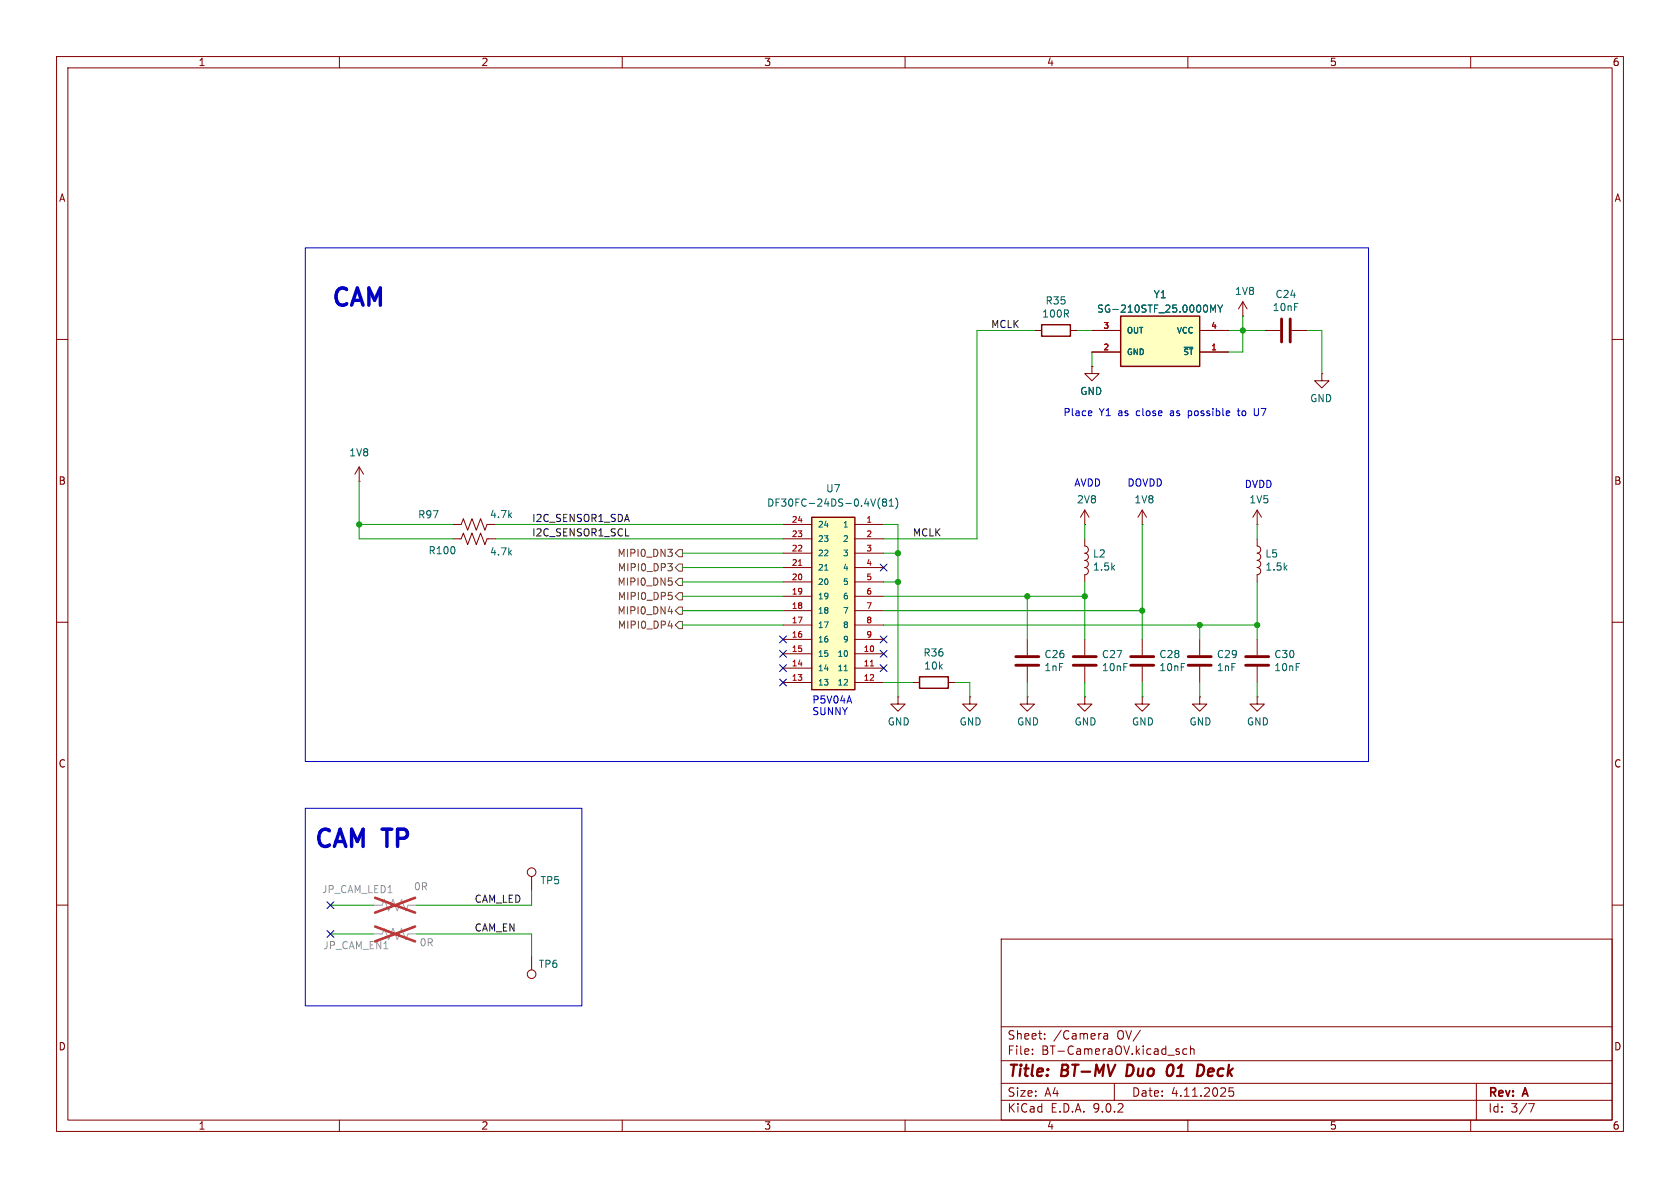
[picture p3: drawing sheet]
<svg xmlns="http://www.w3.org/2000/svg" width="297mm" height="210mm" viewBox="0 0 297 210" stroke-linecap="round" stroke-linejoin="round" font-family="sans-serif">
<g fill="none" stroke="#840000" stroke-width=".18">
<path d="M10 10h277v190h-277zM12 12h273v186h-273zM60 10v2M110 10v2M160 10v2M210 10v2M260 10v2M223.5 58.4h2.8M228.3 58.4h2.8M10 60h2M233.7 66v1.3h-1.3l1.3 1.3 1.2-1.3h-1.2M233.7 66h.1"/>
<path d="M285 60h2M80 95.3h1.5l.4-1.1 .8 2.1 .7-2.1 .8 2.1 .8-2.1 .7 2.1 .4-1h1.5M191.8 95.3v1.2a.64 .64 0 0 1 .6 .7 .64 .64 0 0 1-.6 .6 .64 .64 0 0 1 .6 .6 .64 .64 0 0 1-.6 .7M191.8 99.1a.64 .64 0 0 1 .6 .6 .64 .64 0 0 1-.6 .6 .64 .64 0 0 1 .6 .7 .64 .64 0 0 1-.6 .6v1.3M191.8 92.7h.1M191.8 90.2v2.5M191.8 90.2l-.8 1.2M191.8 90.2l.7 1.2M201.9 92.7h.1M201.9 90.2l-.7 1.2M201.9 90.2l.8 1.2M201.9 90.2v2.5"/>
<path d="M222.2 92.7h.1M222.2 90.2l-.7 1.2M222.2 90.2l.8 1.2M222.2 90.2v2.5M10 110h2M181.6 113v2.8M181.6 117.9v2.8M191.8 113v2.8M191.8 117.9v2.8M201.9 113v2.8M201.9 117.9v2.8M212.1 113v2.8"/>
<path d="M212.1 117.9v2.8M222.2 113v2.8M222.2 117.9v2.8M285 110h2M161.3 120.7h1.3M167.6 120.7h1.3M171.4 123.2v1.3h1.3l-1.3 1.2-1.2-1.2h1.2M171.4 123.2h.1M181.6 123.2v1.3h1.3l-1.3 1.2-1.3-1.2h1.3M181.6 123.2h.1M191.8 123.2v1.3h1.2l-1.2 1.2-1.3-1.2h1.3M191.8 123.2h.1"/>
<path d="M201.9 123.2v1.3h1.3l-1.3 1.2-1.2-1.2h1.2M201.9 123.2h.1M212.1 123.2v1.3h1.3l-1.3 1.2-1.3-1.2h1.3M212.1 123.2h.1M222.2 123.2v1.3h1.3l-1.3 1.2-1.2-1.2h1.2M222.2 123.2h.1M94 154.9v2.6M10 160h2M94 168.9v2.6M177 166h108v32h-108zM285 160h2M60 198v2"/>
<path d="M110 198v2M160 198v2M177 194.5h108M177 191.5h108M177 187.5h108M177 181.5h108M182.5 186.3v.1M182.5 185.5v.1M184.7 183.6v.1M184.7 182.8v.1M195.2 182.8h.5l.1 .9M195.8 183.1h-.5a.29 .29 0 0 0-.2 .3 .29 .29 0 0 0 .2 .3l.5-.1"/>
<path d="M197 191.5v3M208.3 185.9l.2 .2-.2 .3M208.3 185.4l.2 .1M209.8 185.5l-.4-.1-.3 .3v.4l.1 .2h.6M210 198v2M210.5 185.5l.2-.1 .3 .1 .1 .9M210.5 184.9v1.5M218 192.3h-.7l-.1 .7 .3-.1h.5l.1 .3-.1 .5-.2 .1-.6-.1M260 198v2M261 191.5v6.5M270.2 195.1h1l-.6 1.5"/>
<circle cx="94" cy="154.2" r=".76"/>
<circle cx="94" cy="172.2" r=".76"/>
</g>
<path d="M199.4 188.2l-.3 2h.5M207.3 189.8l-.2 .2a.48 .48 0 0 1-.6 .1M207.3 188.3a.51 .51 0 0 0-.8 .3M211.8 188.2h.5a1.08 1.08 0 0 1 .6 1.1 1.08 1.08 0 0 1-.8 .9h-.5" fill="none" stroke="#840000" stroke-width=".4"/>
<path d="M226.6 56.4v4.1M228.1 56.4v4.1M179.6 116.1h4M179.6 117.6h4M189.7 116.1h4.1M189.7 117.6h4.1M199.9 116.1h4.1M199.9 117.6h4.1M210.1 116.1h4M210.1 117.6h4M220.2 116.1h4.1M220.2 117.6h4.1" fill="none" stroke="#840000" stroke-width=".51"/>
<path d="M66 160h1.6l.3-1 .8 2 .8-2 .7 2 .8-2 .8 2 .3-1h1.6M66 165.1h1.6l.3-1 .8 2 .8-2 .7 2 .8-2 .8 2 .3-1h1.6" fill="none" stroke="#a1a1a1" stroke-width=".18"/>
<path d="M66.3 158.7l7.1 2.6M73.4 158.7l-7.1 2.6M66.3 163.8l7.1 2.6M73.4 163.8l-7.1 2.6" fill="none" stroke="#e12e31" stroke-width=".46"/>
<path d="M162.6 119.6h5v2.1h-5z" fill="none" stroke="#840000" stroke-width=".25"/>
<path d="M143.5 91.4h7.6v30.5h-7.6z" fill="#ffffc2"/>
<path d="M143.5 91.4h7.6v30.5h-7.6z" fill="none" stroke="#840000" stroke-width=".25"/>
<g fill="none" stroke="#840000" stroke-width=".18">
<path d="M219.7 55.9h.1M219.7 53.3l-.8 1.3M219.7 53.3l.8 1.3M219.7 53.3v2.6M138.4 92.7h5.1M138.4 95.3h5.1M138.4 97.8h5.1M151.1 92.7h5.1M151.1 95.3h5.1M151.1 97.8h5.1M222.2 95.3v1.2a.63 .63 0 0 1 .7 .7 .63 .63 0 0 1-.7 .6M222.2 97.8a.63 .63 0 0 1 .7 .6 .63 .63 0 0 1-.7 .7 .64 .64 0 0 1 .7 .6 .64 .64 0 0 1-.7 .6 .64 .64 0 0 1 .7 .7 .64 .64 0 0 1-.7 .6v1.3"/>
<path d="M138.4 100.3h5.1M138.4 102.9h5.1M138.4 105.4h5.1M138.4 108h5.1M138.4 110.5h5.1M138.4 113h5.1M138.4 115.6h5.1M138.4 118.1h5.1M151.1 100.3h5.1M151.1 102.9h5.1M151.1 105.4h5.1M151.1 108h5.1"/>
<path d="M151.1 110.5h5.1M151.1 113h5.1M151.1 115.6h5.1M151.1 118.1h5.1M138.4 120.7h5.1M151.1 120.7h5.1M158.7 123.2v1.3h1.3l-1.3 1.2-1.2-1.2h1.2M158.7 123.2h.1"/>
</g>
<path d="M155.6 88a1.46 1.46 0 0 0 0 2M156.2 88.8l-.2-.3 .2-.3h.3l.2 .3-.2 .3M156.2 88.8l-.2 .2 .1 .4 .1 .1 .4-.1 .1-.2v-.2l-.2-.2M156.2 88.8h.3M157.2 89.5h.7M157.2 88.6l.4-.4v1.3M158.4 88a1.46 1.46 0 0 1 0 2M145.8 100.8h.6M149.2 118.6h.6" fill="none" stroke="#006464" stroke-width=".18"/>
<path d="M141.2 99.9h.5M153.9 117.7h.5" fill="none" stroke="#a90000" stroke-width=".18"/>
<path d="M198.1 55.9h14v8.9h-14z" fill="#ffffc2"/>
<path d="M184.1 57.4h5.1v2h-5.1zM198.1 55.9h14v8.9h-14z" fill="none" stroke="#840000" stroke-width=".25"/>
<g fill="none" stroke="#840000" stroke-width=".18">
<path d="M182.9 58.4h1.2M189.2 58.4h1.3M193 58.4h5.1M212.1 58.4h5.1M193 64.8v1.2h-1.2l1.2 1.3 1.3-1.3h-1.3M193 64.8h.1M193 62.2h5.1M212.1 62.2h5.1M63.5 85.1h.1M63.5 82.6l-.8 1.2M63.5 82.6l.8 1.2M63.5 82.6v2.5"/>
<path d="M80 92.7h1.5l.4-1 .8 2 .7-2 .8 2 .8-2 .7 2 .4-1h1.5"/>
</g>
<path d="M214 55.2v-1.3l.4 .9 .5-.9v1.3M215.3 53.9l.4 .7M215.7 54.6v.6M216.1 53.9l-.4 .7M209.3 61.4h1.6" fill="none" stroke="#006464" stroke-width=".18"/>
<g fill="none" stroke="#725600" stroke-width=".18">
<path d="M118.1 99.6h.7l-.4 .5M118.1 97.1h.7l-.4 .5M118.7 97.6l.1 .2-.1 .5M120 99.7h.6v1.3h-.6l-.6-.7zM120 97.2h.6v1.2h-.6l-.6-.6zM118.1 108.1h.8M118.1 110.6h.8M118.2 102.2h.6M118.2 104.7h.6M118.6 105.2l.2 .2v.3l-.2 .3M118.7 102.7l.1 .2-.1 .5M118.7 100.2l.1 .2-.1 .4"/>
<path d="M119.4 105.4l.6-.6h.6v1.2h-.6zM120 102.2h.6v1.3h-.6l-.6-.6zM120 107.3h.6v1.3h-.6l-.6-.6zM120 109.9h.6v1.2h-.6l-.6-.6z"/>
</g>
<path d="M110.6 94.7h.6" fill="none" stroke="#0f0f0f" stroke-width=".18"/>
<g fill="none" stroke="#009600" stroke-width=".18">
<path d="M182.9 58.4h-10.2v36.9h-16.5M190.5 58.4h2.5M217.2 58.4h6.3M219.7 55.9v6.3h-2.5M231.1 58.4h2.6v7.6M193 62.2v2.6M63.5 92.7h16.5M63.5 85.1v10.2h16.5M87.6 92.7h50.8M87.6 95.3h50.8M120.6 97.8h17.8M156.2 92.7h2.5v30.5"/>
<path d="M156.2 97.8h2.5M191.8 92.7v2.6M201.9 92.7v20.3M222.2 92.7v2.6M120.6 105.4h17.8M120.6 110.5h17.8M120.6 108h17.8M120.6 102.9h17.8M120.6 100.3h17.8M156.2 105.4h35.6M156.2 110.5h66M156.2 108h45.7"/>
<path d="M156.2 102.9h2.5M181.6 105.4v7.6M191.8 102.9v10.1M212.1 110.5v2.5M222.2 102.9v10.1M156.2 120.7h5.1M168.9 120.7h2.5v2.5M181.6 120.7v2.5M191.8 120.7v2.5M201.9 120.7v2.5M212.1 120.7v2.5M222.2 120.7v2.5"/>
<path d="M94 157.5v2.5h-20.3M58.4 165.1h7.6M58.4 160h7.6M73.7 165.1h20.3v3.8"/>
</g>
<g fill="none" stroke="#000084" stroke-width=".18">
<path d="M155.6 99.7l1.2 1.2M156.8 99.7l-1.2 1.2M137.8 115l1.2 1.2M137.8 117.5l1.2 1.2M137.8 112.4l1.2 1.2M139 115l-1.2 1.2M139 117.5l-1.2 1.2M139 112.4l-1.2 1.2M155.6 117.5l1.2 1.2M155.6 112.4l1.2 1.2M155.6 115l1.2 1.2M156.8 117.5l-1.2 1.2"/>
<path d="M156.8 112.4l-1.2 1.2M156.8 115l-1.2 1.2M137.8 120l1.2 1.3M139 120l-1.2 1.3M57.8 159.4l1.2 1.2M59 159.4l-1.2 1.2M57.8 164.5l1.2 1.2M59 164.5l-1.2 1.2"/>
</g>
<path d="M54 43.8h187.9v90.8h-187.9zM192.8 72.6l.2 .3-.6 .2M193 73.4l-.2 .1M210.1 72.6v1.3M210.1 73.4l.1 .1M210.2 72.6l-.1 .1M218.7 72.6h.5M218.9 72.2v1.1l.3 .2M221.7 73.2l.3 .3 .4-.1M54 142.9h48.9v34.9h-48.9z" fill="none" stroke="#0000c2" stroke-width=".18"/>
<g fill="#009600" stroke="#009600" stroke-width=".18">
<circle cx="63.5" cy="92.7" r=".46"/>
<circle cx="158.7" cy="97.8" r=".46"/>
<circle cx="201.9" cy="108" r=".46"/>
<circle cx="212.1" cy="110.5" r=".46"/>
<circle cx="222.2" cy="110.5" r=".46"/>
<circle cx="191.8" cy="105.4" r=".46"/>
<circle cx="219.7" cy="58.4" r=".46"/>
<circle cx="158.7" cy="102.9" r=".46"/>
<circle cx="181.6" cy="105.4" r=".46"/>
</g>
<g font-size="4.2" fill="#0000c2">
<text x="58.4" y="54.4">CAM</text>
<text x="55.4" y="150">CAM</text>
<text x="68.1" y="150">TP</text>
</g>
<g font-size="2.8" fill="#840000">
<text x="178" y="190.9">Title:</text>
<text x="187.7" y="190.9">BT-MV</text>
<text x="200" y="190.9">Duo</text>
<text x="207.9" y="190.9">01</text>
<text x="214.1" y="190.9">Deck</text>
</g>
<g font-size="2.1" fill="#840000">
<text x="178" y="184">Sheet:</text>
<text x="186.2" y="184">/Camera</text>
<text x="197.5" y="184">OV/</text>
<text x="178" y="186.7">File:</text>
<text x="184.1" y="186.7">BT-CameraOV.kicad_sch</text>
<text x="178" y="196.9">KiCad</text>
<text x="178" y="194.1">Size:</text>
<text x="184.7" y="194.1">A4</text>
<text x="185.7" y="196.9">E.D.A.</text>
<text x="193.3" y="196.9">9.0.2</text>
<text x="200" y="194.1">Date:</text>
<text x="207" y="194.1">4.11.2025</text>
<text x="263" y="194.3">Rev:</text>
<text x="263" y="196.9">Id:</text>
<text x="267.1" y="196.9">3/7</text>
<text x="269.4" y="194.3">A</text>
</g>
<g font-size="1.8" fill="#840000">
<text x="35" y="11.9">1</text>
<text x="85" y="11.9">2</text>
<text x="135" y="11.9">3</text>
<text x="185" y="11.9">4</text>
<text x="235" y="11.9">5</text>
<text x="285" y="11.9">6</text>
<text x="10.3" y="35.9">A</text>
<text x="285.3" y="35.9">A</text>
<text x="10.3" y="85.9">B</text>
<text x="285.3" y="85.9">B</text>
<text x="10.3" y="135.9">C</text>
<text x="285.3" y="135.9">C</text>
<text x="10.3" y="185.9">D</text>
<text x="285.3" y="185.9">D</text>
<text x="35" y="199.9">1</text>
<text x="85" y="199.9">2</text>
<text x="135" y="199.9">3</text>
<text x="185" y="199.9">4</text>
<text x="235" y="199.9">5</text>
<text x="285" y="199.9">6</text>
</g>
<g font-size="1.8" fill="#006464">
<text x="203.9" y="52.9">Y1</text>
<text x="218.2" y="52.3">1V8</text>
<text x="225.4" y="52.9">C24</text>
<text x="184.1" y="56.3">100R</text>
<text x="184.7" y="54">R35</text>
<text x="193.8" y="55.5">SG-210STF_25.0000MY</text>
<text x="224.9" y="55.2">10nF</text>
<text x="190.9" y="70">GND</text>
<text x="231.5" y="71.3">GND</text>
<text x="61.6" y="80.9">1V8</text>
<text x="135.5" y="89.8">DF30FC-24DS-0.4V(81)</text>
<text x="145.9" y="87.2">U7</text>
<text x="190.3" y="89.2">2V8</text>
<text x="200.5" y="89.2">1V8</text>
<text x="220.8" y="89.2">1V5</text>
<text x="73.8" y="91.8">R97</text>
<text x="86.5" y="91.8">4.7k</text>
<text x="75.7" y="98.2">R100</text>
<text x="86.5" y="98.4">4.7k</text>
<text x="193.1" y="101.1">1.5k</text>
<text x="193.1" y="98.8">L2</text>
<text x="223.6" y="101.1">1.5k</text>
<text x="223.6" y="98.8">L5</text>
<text x="163.2" y="116.3">R36</text>
<text x="163.3" y="118.6">10k</text>
<text x="184.5" y="118.8">1nF</text>
<text x="184.5" y="116.5">C26</text>
<text x="194.7" y="116.5">C27</text>
<text x="194.7" y="118.8">10nF</text>
<text x="204.9" y="116.5">C28</text>
<text x="204.9" y="118.8">10nF</text>
<text x="215" y="118.8">1nF</text>
<text x="215" y="116.5">C29</text>
<text x="225.2" y="116.5">C30</text>
<text x="225.2" y="118.8">10nF</text>
<text x="156.8" y="128.4">GND</text>
<text x="169.5" y="128.4">GND</text>
<text x="179.7" y="128.4">GND</text>
<text x="189.9" y="128.4">GND</text>
<text x="200" y="128.4">GND</text>
<text x="210.2" y="128.4">GND</text>
<text x="220.3" y="128.4">GND</text>
<text x="95.5" y="156.5">TP5</text>
<text x="95.1" y="171.3">TP6</text>
</g>
<g font-size="1.8" fill="#0f0f0f">
<text x="175.1" y="58.1">MCLK</text>
<text x="94" y="92.4">I2C_SENSOR1_SDA</text>
<text x="94" y="94.9">I2C_SENSOR1_SCL</text>
<text x="161.3" y="94.9">MCLK</text>
<text x="83.8" y="159.7">CAM_LED</text>
<text x="83.8" y="164.8">CAM_EN</text>
</g>
<g font-size="1.8" fill="#0000c2">
<text x="187.9" y="73.8">Place</text>
<text x="194.3" y="73.8">Y1</text>
<text x="197.8" y="73.8">as</text>
<text x="201.1" y="73.8">close</text>
<text x="207.3" y="73.8">as</text>
<text x="210.7" y="73.8">possible</text>
<text x="219.7" y="73.8">to</text>
<text x="222.8" y="73.8">U7</text>
<text x="189.8" y="86.2">AVDD</text>
<text x="199.2" y="86.2">DOVDD</text>
<text x="220" y="86.5">DVDD</text>
<text x="143.5" y="124.5">P5V04A</text>
<text x="143.5" y="126.5">SUNNY</text>
</g>
<g font-size="1.8" fill="#725600">
<text x="109.1" y="98.7">MIPI0_DN3</text>
<text x="109.1" y="101.2">MIPI0_DP3</text>
<text x="109.1" y="103.7">MIPI0_DN5</text>
<text x="109.1" y="106.3">MIPI0_DP5</text>
<text x="109.1" y="108.8">MIPI0_DN4</text>
<text x="109.1" y="111.4">MIPI0_DP4</text>
</g>
<g font-size="1.8" fill="#989898">
<text x="56.8" y="158.1">JP_CAM_LED1</text>
<text x="73.1" y="157.6">0R</text>
<text x="57.1" y="168">JP_CAM_EN1</text>
<text x="74.1" y="167.5">0R</text>
</g>
<g font-size="1.4" fill="#a90000">
<text x="195" y="58.2">3</text>
<text x="214" y="58.2">4</text>
<text x="195" y="62">2</text>
<text x="214" y="62">1</text>
<text x="139.9" y="92.5">24</text>
<text x="139.9" y="95">23</text>
<text x="153.1" y="92.5">1</text>
<text x="153.1" y="95">2</text>
<text x="139.9" y="97.5">22</text>
<text x="139.9" y="100.1">21</text>
<text x="153.1" y="97.5">3</text>
<text x="153.1" y="100.1">4</text>
<text x="139.9" y="102.6">20</text>
<text x="139.9" y="105.2">19</text>
<text x="139.9" y="107.7">18</text>
<text x="153.1" y="102.6">5</text>
<text x="153.1" y="105.2">6</text>
<text x="153.1" y="107.7">7</text>
<text x="139.9" y="110.2">17</text>
<text x="139.9" y="112.8">16</text>
<text x="153.1" y="110.2">8</text>
<text x="153.1" y="112.8">9</text>
<text x="139.9" y="115.3">15</text>
<text x="139.9" y="117.9">14</text>
<text x="152.6" y="115.3">10</text>
<text x="152.6" y="117.9">11</text>
<text x="139.9" y="120.4">13</text>
<text x="152.6" y="120.4">12</text>
</g>
<g font-size="1.4" fill="#006464">
<text x="199.1" y="59.2">OUT</text>
<text x="207.9" y="59.2">VCC</text>
<text x="199.1" y="63">GND</text>
<text x="209.1" y="63">~{ST}</text>
<text x="144.5" y="93.4">24</text>
<text x="144.5" y="96">23</text>
<text x="148.9" y="93.4">1</text>
<text x="148.9" y="96">2</text>
<text x="144.5" y="98.5">22</text>
<text x="144.5" y="101.1">21</text>
<text x="148.9" y="98.5">3</text>
<text x="148.9" y="101.1">4</text>
<text x="144.5" y="103.6">20</text>
<text x="144.5" y="106.1">19</text>
<text x="148.9" y="103.6">5</text>
<text x="148.9" y="106.1">6</text>
<text x="144.5" y="108.7">18</text>
<text x="144.5" y="111.2">17</text>
<text x="144.5" y="113.8">16</text>
<text x="148.9" y="108.7">7</text>
<text x="148.9" y="111.2">8</text>
<text x="148.9" y="113.8">9</text>
<text x="144.5" y="116.3">15</text>
<text x="144.5" y="118.8">14</text>
<text x="147.9" y="116.3">10</text>
<text x="147.9" y="118.8">11</text>
<text x="144.5" y="121.4">13</text>
<text x="147.9" y="121.4">12</text>
</g>
</svg>
